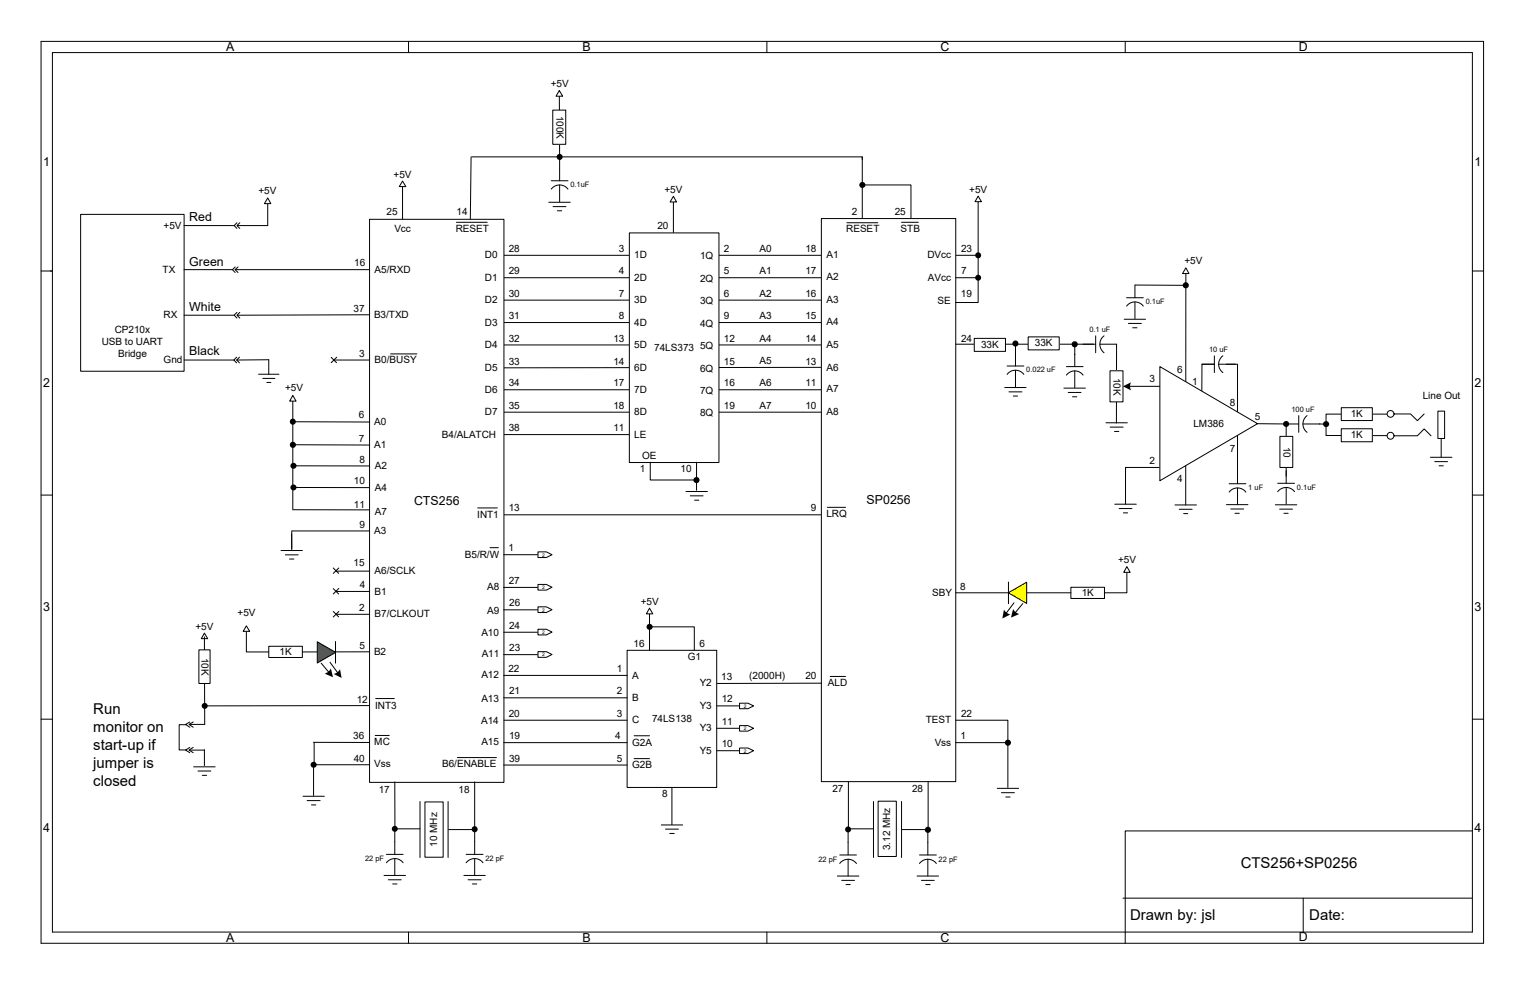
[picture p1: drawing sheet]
<svg xmlns="http://www.w3.org/2000/svg" width="432mm" height="279mm" viewBox="0 0 432 279" stroke-linecap="round" stroke-linejoin="round" font-family="sans-serif">
<g fill="none" stroke="#000" stroke-width=".28">
<path d="M11.6 11.7h409v255.6h-409zM115.8 11.7v3.2M217.4 11.7v3.2M319 11.7v3.2M417.4 14.9h-402.5v249.2h402.5v-249.2M11.6 76.8h3.3M117 72.3h115.9M117 78.7h115.9M417.4 76.8h3.2M117 85h115.9M117 91.4h115.9M117 97.7h115.9"/>
<path d="M142.8 110.4h90.1M142.9 116.8h90M232.9 104.1l-115.9 .2M347.7 103.2h3.2v30.1M132.4 123.1h46.8M11.6 140.3h3.3M117 145.9h115.9M417.4 140.3h3.2M11.6 203.8h3.3M417.4 203.8h3.2M417.4 235.5h-98.4v28.5M318.4 254.5h99"/>
<path d="M369.5 254.5v9.6M115.8 264.1v3.2M217.4 264.1v3.2M319 264.1v3.2"/>
</g>
<path d="M104.8 62.1h38.1v159.6h-38.1z" fill="#fff"/>
<path d="M114.1 52.4v9.7M104.8 62.1h38.1v159.6h-38.1zM82.8 150.5h21.9M88.9 210.4h15.8M88.9 216.7v8.7" fill="none" stroke="#000" stroke-width=".28"/>
<circle cx="88.9" cy="216.7" r=".86" fill="#000"/>
<path d="M114.1 51.3l1 1.6h-1.9z" fill="#fff"/>
<path d="M114.1 51.3l1 1.6h-1.9z" fill="none" stroke="#000" stroke-width=".28"/>
<path d="M232.9 61.9h38.1v159.6h-38.1z" fill="#fff"/>
<path d="M232.9 61.9h38.1v159.6h-38.1z" fill="none" stroke="#000" stroke-width=".28"/>
<path d="M178.4 66h25.4v65.1h-25.4z" fill="#fff"/>
<path d="M190.9 56.7v9.2M178.4 66h25.4v65.1h-25.4z" fill="none" stroke="#000" stroke-width=".28"/>
<path d="M190.9 55.6l.9 1.6h-1.8z" fill="#fff"/>
<path d="M190.9 55.6l.9 1.6h-1.8zM244.5 52.4h13.8v9.5M336.2 77v66.1M271 97.5h39M320.1 109.5h12.9M184.4 131v5h13.1M197.5 131v7.9M328.6 132.5h-9.5v10.4M232.9 193.6l-29.7 .1M271 204.1h14.7v19" fill="none" stroke="#000" stroke-width=".28"/>
<g fill="#000">
<path d="M318.4 109.5l2.3-1.2-.3 .9 .3 1.4z" fill-rule="evenodd"/>
<circle cx="244.5" cy="52.4" r=".86"/>
<circle cx="197.5" cy="136" r=".87"/>
</g>
<path d="M328.8 103.9l27.7 16.2-27.7 16.1z" fill="#fff"/>
<path d="M328.8 103.9l27.7 16.2-27.7 16.1z" fill="none" stroke="#000" stroke-width=".28"/>
<path d="M338.4 118.4h8.6v3.4h-8.6z" fill="#fff"/>
<path d="M336.2 75.9l.9 1.6h-1.8z" fill="#fff"/>
<path d="M336.2 75.9l.9 1.6h-1.8zM344.3 103.2h-3.5l-.1 7.5" fill="none" stroke="#000" stroke-width=".28"/>
<path d="M291.5 95.5h8.8v3.6h-8.8z" fill="#fff"/>
<path d="M291.5 95.5h8.8v3.6h-8.8z" fill="none" stroke="#000" stroke-width=".28"/>
<path d="M276.2 95.9h8.9v3.7h-8.9z" fill="#fff"/>
<path d="M276.2 95.9h8.9v3.7h-8.9zM316.6 97.5l-.1 22.4" fill="none" stroke="#000" stroke-width=".28"/>
<path d="M314.7 105.1h3.7v8.8h-3.7z" fill-rule="evenodd" fill="#fff"/>
<path d="M277.3 56.8v28.9h-6.3M271 78.7h6.3M271.1 72.3h6.2M321.8 80.8l14.4 .1M314.7 105.1h3.7v8.8h-3.7z" fill="none" stroke="#000" stroke-width=".28"/>
<g fill="#000">
<circle cx="277.3" cy="78.7" r=".85"/>
<circle cx="277.3" cy="72.3" r=".85"/>
<circle cx="336.2" cy="80.8" r=".87"/>
</g>
<path d="M277.3 55.6l1 1.5h-1.9z" fill="#fff"/>
<g fill="none" stroke="#000" stroke-width=".28">
<path d="M133.8 44.4h110.7v17.5M244.5 44.4v.9M277.3 55.6l1 1.5h-1.9zM66.7 76.4h37.9M104.6 89.2l-37.1 .1M271 210.4h14.7M111.9 221.6l.1 13.3h7.1M119.1 227.1v15.9M127 227.1v15.9M134.6 221.6v13.5h-7.4M240.5 221.6v13.3h7.1M247.6 227.1v15.9"/>
<path d="M255.6 227.1v15.9M263.1 221.6v13.5h-7.3"/>
</g>
<circle cx="285.8" cy="210.5" r=".87" fill="#000"/>
<path d="M177.8 184.3h25.4v38.8h-25.4z" fill="#fff"/>
<path d="M184.1 173.4v10.9M142.8 191.4h35M142.8 197.7h35M177.8 184.3h25.4v38.8h-25.4zM142.8 210.4h35M142.8 216.8h35M142.9 204.1h34.9M190.5 223.1v10.6" fill="none" stroke="#000" stroke-width=".28"/>
<path d="M184.1 172.3l1 1.6h-1.8z" fill="#fff"/>
<g fill="none" stroke="#000" stroke-width=".28">
<path d="M133.6 44.4l-.3 17.7M129.4 63h8.7M240.1 63.1h8.8M255.6 63h4.7M83 119.5l21.7 .1M83 113.5v31M94.6 102h10.1M110.7 100.3h7.5M135.4 143.9h5.6M138.9 155.2h2.4M142.8 157.2h9.6M234.6 143.8h5.1"/>
<path d="M142.8 179.2h9.6M142.8 172.8h9.6M142.8 166.5h9.6M184.1 172.3l1 1.6h-1.8zM184.1 177.6h12.7v6.7M142.8 185.5h9.6M235.4 191.7h4.3M106.4 208.4h4M129.7 214.7h11.1M179.8 208.5h4.3M179.8 215h4.3"/>
</g>
<g fill="#000">
<circle cx="83" cy="119.5" r=".86"/>
<circle cx="184.2" cy="177.6" r=".86"/>
</g>
<path d="M83 112.1l.9 1.6h-1.8z" fill="#fff"/>
<path d="M83 112.1l.9 1.6h-1.8z" fill="none" stroke="#000" stroke-width=".28"/>
<path d="M120.5 227.2h5.1v15.7h-5.1z" fill-rule="evenodd" fill="#fff"/>
<path d="M120.5 227.2h5.1v15.7h-5.1z" fill="none" stroke="#000" stroke-width=".28"/>
<path d="M249 227h5.1v15.7h-5.1z" fill-rule="evenodd" fill="#fff"/>
<path d="M82.7 151.3v4.5M82.7 150.5v4.9M88.9 216.7h15.8M89.1 210.4v6.3M249 227h5.1v15.7h-5.1z" fill="none" stroke="#000" stroke-width=".28"/>
<path d="M22.9 60.7h29.3v44.5h-29.3z" fill="#fff"/>
<g fill="none" stroke="#000" stroke-width=".28">
<path d="M22.9 60.7h29.3v44.5h-29.3zM52.2 76.4h13.7M52.2 63.9h14.3M66.7 75.6l-.8 .8 .8 .8M67.2 63.1l-.8 .8 .8 .8M67.5 75.6l-.8 .8 .8 .8M68 63.1l-.8 .8 .8 .8M52.2 89.3h14.2M67.2 88.5l-.8 .8 .8 .8M68 88.5l-.8 .8 .8 .8M52.2 102h14.2M67.1 101.2l-.8 .8 .8 .8"/>
<path d="M67.1 102l9.1-.1v4.1M67.9 101.2l-.8 .8 .8 .8M73.3 106h5.8M74.5 107.2h3.4M75.6 108.4h1.2M83 126l21.6 .1"/>
</g>
<circle cx="83" cy="126" r=".87" fill="#000"/>
<path d="M303.6 166.4h9.5v3.2h-9.5z" fill="#fff"/>
<path d="M271 168h32.6M303.6 166.4h9.5v3.2h-9.5zM319.5 161.6v6.4h-6.4" fill="none" stroke="#000" stroke-width=".28"/>
<path d="M319.5 160.6l.9 1.6h-1.8z" fill="#fff"/>
<path d="M67.4 63.9h8.5M319.5 160.6l.9 1.6h-1.8z" fill="none" stroke="#000" stroke-width=".28"/>
<path d="M152.5 156.4h2.4l1.6 .8-1.6 .8h-2.4z" fill-rule="evenodd" fill="#fff"/>
<path d="M152.5 156.4h2.4l1.6 .8-1.6 .8h-2.4zM203.2 200h6.3M203.2 206.4h6.3M203.2 212.7h6.3" fill="none" stroke="#000" stroke-width=".28"/>
<path d="M152.5 165.6h2.4l1.6 .8-1.6 .8h-2.4z" fill-rule="evenodd" fill="#fff"/>
<path d="M152.5 165.6h2.4l1.6 .8-1.6 .8h-2.4z" fill="none" stroke="#000" stroke-width=".28"/>
<path d="M152.5 172h2.4l1.6 .8-1.6 .8h-2.4z" fill-rule="evenodd" fill="#fff"/>
<path d="M152.5 172h2.4l1.6 .8-1.6 .8h-2.4z" fill="none" stroke="#000" stroke-width=".28"/>
<path d="M152.5 178.3h2.4l1.6 .8-1.6 .8h-2.4z" fill-rule="evenodd" fill="#fff"/>
<path d="M152.5 178.3h2.4l1.6 .8-1.6 .8h-2.4z" fill="none" stroke="#000" stroke-width=".28"/>
<path d="M152.5 184.7h2.4l1.6 .8-1.6 .8h-2.4z" fill-rule="evenodd" fill="#fff"/>
<path d="M152.5 184.7h2.4l1.6 .8-1.6 .8h-2.4z" fill="none" stroke="#000" stroke-width=".28"/>
<path d="M209.7 199.3h2.3l1.7 .7-1.7 .8h-2.3z" fill-rule="evenodd" fill="#fff"/>
<path d="M209.7 199.3h2.3l1.7 .7-1.7 .8h-2.3z" fill="none" stroke="#000" stroke-width=".28"/>
<path d="M209.7 205.6h2.3l1.7 .8-1.7 .8h-2.3z" fill-rule="evenodd" fill="#fff"/>
<path d="M209.7 205.6h2.3l1.7 .8-1.7 .8h-2.3z" fill="none" stroke="#000" stroke-width=".28"/>
<path d="M209.7 212h2.3l1.7 .7-1.7 .8h-2.3z" fill-rule="evenodd" fill="#fff"/>
<path d="M394.3 117.3h-18.3v6.1M376 123.4h18.3M209.7 212h2.3l1.7 .7-1.7 .8h-2.3z" fill="none" stroke="#000" stroke-width=".28"/>
<path d="M380.3 115.5h8.8v3.7h-8.8z" fill="#fff"/>
<path d="M380.3 115.5h8.8v3.7h-8.8z" fill="none" stroke="#000" stroke-width=".28"/>
<path d="M380.3 121.5h8.8v3.7h-8.8z" fill="#fff"/>
<path d="M380.3 121.5h8.8v3.7h-8.8zM287.5 170.8l-2.3 3.1M290 171l-2.2 2.7" fill="none" stroke="#000" stroke-width=".28"/>
<g fill="#000">
<path d="M284.6 172.7l.6 .8 1.3 .6-2.3 1.2z" fill-rule="evenodd"/>
<path d="M287.2 172.6l.9 1 .9 .4-2.4 1z" fill-rule="evenodd"/>
</g>
<path d="M285.9 168l5.2-3v6z" fill="#ff0"/>
<path d="M362.2 139.3a3 3 0 0 1 4.8 0M362.2 136.9h4.8M364.7 120.1v16.8M364.7 138.1v4.8M285.9 168l5.2-3v6zM285.9 164.9v6.2" fill="none" stroke="#000" stroke-width=".28"/>
<circle cx="364.7" cy="120.1" r=".85" fill="#000"/>
<path d="M362.9 123.7h3.6v8.8h-3.6z" fill-rule="evenodd" fill="#fff"/>
<g fill="none" stroke="#000" stroke-width=".28">
<path d="M158.6 26.7l.1 24.5M155.6 57.3h6.1M156.3 53.6a2.97 2.97 0 0 1 4.7 0M156.3 51.2h4.7M156.8 58.5h3.6M158 59.7h1.3M158.7 52.4v4.7M287.9 97.4v6.3M304.7 97.5v6.4M307 97.5h3.6M310.6 95.2v4.7M311.8 97.5h4.8"/>
<path d="M313 95.2a3 3 0 0 0 0 4.7M318.7 90.5h6.1M319.4 86.7a2.97 2.97 0 0 1 4.7 0M319.4 84.4h4.7M319.9 91.7h3.7M321.1 92.9h1.3M321.8 80.8v3.6M321.8 85.6v4.7M284.9 109.8h6M285.5 106.1a2.97 2.97 0 0 1 4.8 0M285.5 103.7h4.8M286 111h3.7"/>
<path d="M287.3 112.2h1.2M287.9 104.9v4.7M301.6 110h6.1M302.3 106.3a2.94 2.94 0 0 1 4.8 0M302.3 103.9h4.8M302.9 111.2h3.6M304.1 112.4h1.2M304.7 105.1v4.8M313.6 119.8h6M340.7 103.2h3.6M344.3 100.8v4.8M345.5 103.2h4.8"/>
<path d="M346.7 100.8a2.94 2.94 0 0 0 0 4.8M368.2 117.8v4.7M370.6 117.8a2.97 2.97 0 0 0 0 4.7M314.7 121h3.7M316 122.3h1.2M348.5 139.4a2.97 2.97 0 0 1 4.7 0M348.5 137.1h4.7M350.9 133.5v3.6M350.9 138.3v4.7M356.3 120.1h11.9M362.9 123.7h3.6v8.8h-3.6zM369.4 120.1h4.8"/>
<path d="M374.1 120.1l1.9 .1M405.6 129.6h6M406.8 130.8h3.6M408 132h1.2M316.1 142.9h6.1M317.3 144.1h3.6M318.5 145.3h1.2M333.1 143.1h6.1M334.3 144.3h3.7M335.6 145.5h1.2M347.7 143h6.1M349 144.2h3.6"/>
<path d="M350.1 145.5h1.3M361.6 143h6.1M362.8 144.3h3.6M364 145.5h1.2"/>
</g>
<g fill="#000">
<circle cx="158.7" cy="44.5" r=".86"/>
<circle cx="287.9" cy="97.4" r=".86"/>
<circle cx="304.7" cy="97.6" r=".87"/>
<circle cx="376" cy="120.2" r=".86"/>
</g>
<path d="M156.7 31.2h3.7v9.7h-3.7z" fill-rule="evenodd" fill="#fff"/>
<path d="M156.7 31.2h3.7v9.7h-3.7z" fill="none" stroke="#000" stroke-width=".28"/>
<path d="M158.6 25.7l.9 1.6h-1.9z" fill="#fff"/>
<g fill="none" stroke="#000" stroke-width=".28">
<path d="M158.6 25.7l.9 1.6h-1.9zM194.5 139.3h6.1M79.7 156h6M80.9 157.2h3.6M82.1 158.4h1.2M195.7 140.5h3.6M196.9 141.7h1.2M85.9 225.6h6M87.1 226.9h3.7M88.3 228.1h1.2M111.9 234.9v7.2M134.6 234.9v7.2"/>
<path d="M187.5 233.8h6M188.7 234.9h3.7M189.9 236.2h1.2M240.5 235v7.3M263.1 235.2v7.1M282.7 223.4h6.1M283.9 224.6h3.7M285.2 225.8h1.2M108.9 248.1h6.1M109.6 244.5a2.97 2.97 0 0 1 4.7 0M109.6 242.1h4.7M110.1 249.3h3.6"/>
<path d="M111.3 250.5h1.3M111.9 243.3v4.8M131.5 248.1h6.1M132.2 244.5a3 3 0 0 1 4.7 0M132.2 242.1h4.7M132.7 249.3h3.7M133.9 250.5h1.3M134.6 243.3v4.8M237.4 248.2h6.1M238.1 244.7a2.94 2.94 0 0 1 4.7 0M238.1 242.3h4.7M238.6 249.5h3.7"/>
<path d="M239.9 250.7h1.1M240.5 243.5v4.7M260 248.2h6.1M260.7 244.7a2.98 2.98 0 0 1 4.8 0M260.7 242.3h4.8M261.2 249.5h3.7M262.5 250.7h1.2M263.1 243.5v4.7"/>
</g>
<g fill="#000">
<circle cx="111.9" cy="234.9" r=".85"/>
<circle cx="134.6" cy="235" r=".86"/>
<circle cx="240.5" cy="235" r=".85"/>
<circle cx="263.1" cy="235.1" r=".87"/>
</g>
<path d="M393.3 123.5a.97 .97 0 0 0 1.9 0 .97 .97 0 0 0-1.9 0zM407.7 116.5v7.7h1.9v-7.7zM393.3 117.3a.96 .96 0 0 0 1.9 0 .96 .96 0 0 0-1.9 0z" fill-rule="evenodd" fill="#fff"/>
<g fill="none" stroke="#000" stroke-width=".28">
<path d="M75.9 57.1v6.8M395.2 117.3h4.7l2 1.9 1.9-1.9M407.7 116.5h1.9v7.7h-1.9zM395.2 123.5h6.7l1.9-2 1.9 2M408.6 124.5v5"/>
<circle cx="394.2" cy="117.3" r=".96"/>
<circle cx="394.2" cy="123.5" r=".97"/>
</g>
<path d="M75.9 56.1l.9 1.6h-1.8z" fill="#fff"/>
<g fill="none" stroke="#000" stroke-width=".28">
<path d="M75.9 56.1l.9 1.6h-1.8zM93.9 101.3l1.5 1.5M95.5 101.2l-1.6 1.6M83.2 132h21.6M83.2 144.4l21.6 .1M94.5 166.8l1.5 1.5M94.5 173.3l1.5 1.5M94.5 161l1.5 1.5M95.2 174.1h9.5M95.2 161.8h9.5M96.1 166.8l-1.6 1.5M96.1 173.3l-1.6 1.5"/>
<path d="M96.1 161l-1.6 1.5"/>
</g>
<circle cx="83.2" cy="132" r=".86" fill="#000"/>
<path d="M76.2 183.1h9.5v3.2h-9.5z" fill="#fff"/>
<path d="M69.8 178.4v6.3h6.4M76.2 183.1h9.5v3.2h-9.5zM104.7 184.7h-19" fill="none" stroke="#000" stroke-width=".28"/>
<path d="M69.8 177.3l1 1.6h-1.8z" fill="#fff"/>
<path d="M69.8 177.3l1 1.6h-1.8zM91.1 187.9l2.2 2.6M93.6 187.7l2.2 3" fill="none" stroke="#000" stroke-width=".28"/>
<g fill="#000">
<path d="M92 190.9l.9-.4 .9-1.1 .6 2.5z" fill-rule="evenodd"/>
<path d="M94.6 191l.9-.4 .9-1 .5 2.5z" fill-rule="evenodd"/>
</g>
<path d="M90 181.9l5.2 3-5.2 3z" fill="#00b050"/>
<path d="M95.3 167.6h9.4M90 181.9l5.2 3-5.2 3zM95.1 181.8v6.1M104.7 199.9l-46.7 .1" fill="none" stroke="#000" stroke-width=".28"/>
<circle cx="58" cy="200" r=".85" fill="#000"/>
<path d="M58 179.4l.9 1.6h-1.8z" fill="#fff"/>
<path d="M58 179.4l.9 1.6h-1.8zM58 180.5v24.8" fill="none" stroke="#000" stroke-width=".28"/>
<path d="M56.4 184.1h3.2v9.6h-3.2z" fill-rule="evenodd" fill="#fff"/>
<g fill="none" stroke="#000" stroke-width=".28">
<path d="M83.2 138.1l21.6 .1M56.4 184.1h3.2v9.6h-3.2zM106.5 198h5.3M52.7 205.4h-1.9v7.1h1.9M53.8 211.8l-1.2 .8 1.2 .7M53.8 204.6l-1.2 .7 1.2 .8M54 205.3h4M54 212.6h4M54.8 211.8l-1.2 .8 1.2 .7M54.8 204.6l-1.2 .7 1.2 .8M54.9 217.3h6.1M56.1 218.5h3.7"/>
<path d="M57.4 219.7h1.2M58 212.4v4.6"/>
</g>
<circle cx="83.2" cy="138.1" r=".86" fill="#000"/>
<g font-size="4.2">
<text x="26.5" y="202.3">Run</text>
<text x="26.5" y="207.3">monitor on</text>
<text x="26.5" y="212.4">start-up if</text>
<text x="26.5" y="217.5">jumper is</text>
<text x="26.5" y="222.6">closed</text>
<text x="351.8" y="246">CTS256+SP0256</text>
<text x="320.4" y="260.6">Drawn by: jsl</text>
<text x="371.2" y="260.6">Date:</text>
</g>
<g font-size="3.5">
<text x="64.1" y="14.4">A</text>
<text x="165.2" y="14.4">B</text>
<text x="266.7" y="14.4">C</text>
<text x="368.3" y="14.4">D</text>
<text x="12.3" y="46.9">1</text>
<text x="418.1" y="46.9">1</text>
<text x="53.6" y="62.6">Red</text>
<text x="53.7" y="75.3">Green</text>
<text x="53.6" y="88">White</text>
<text x="53.6" y="100.7">Black</text>
<text x="12.3" y="109.6">2</text>
<text x="418.1" y="109.6">2</text>
<text x="117.4" y="143">CTS256</text>
<text x="245.7" y="142.8">SP0256</text>
<text x="12.3" y="173.1">3</text>
<text x="418.1" y="173.1">3</text>
<text x="12.3" y="235.9">4</text>
<text x="418.1" y="235.8">4</text>
<text x="64.1" y="266.8">A</text>
<text x="165.2" y="266.8">B</text>
<text x="266.7" y="266.8">C</text>
<text x="368.3" y="266.8">D</text>
</g>
<g font-size="2.8">
<text x="156.2" y="24.7">+5V</text>
<text x="157.7" y="32.8" transform="rotate(90 157.7 32.8)">100K</text>
<text x="111.6" y="50.3">+5V</text>
<text x="73.3" y="55">+5V</text>
<text x="188.4" y="54.7">+5V</text>
<text x="274.8" y="54.6">+5V</text>
<text x="46.4" y="64.8">+5V</text>
<text x="109.6" y="61">25</text>
<text x="111.8" y="65.7">Vcc</text>
<text x="129.2" y="65.7">RESET</text>
<text x="129.5" y="61">14</text>
<text x="186.4" y="64.9">20</text>
<text x="239.9" y="65.8">RESET</text>
<text x="241.6" y="61">2</text>
<text x="253.7" y="61">25</text>
<text x="255.4" y="65.8">STB</text>
<text x="144.2" y="71.4">28</text>
<text x="175.5" y="71.4">3</text>
<text x="205.2" y="71.4">2</text>
<text x="215.4" y="71.4">A0</text>
<text x="228.3" y="71.4">18</text>
<text x="272.5" y="71.4">23</text>
<text x="46.1" y="77.3">TX</text>
<text x="100.5" y="75.4">16</text>
<text x="106.2" y="77.3">A5/RXD</text>
<text x="137.5" y="73.2">D0</text>
<text x="144.2" y="77.7">29</text>
<text x="175.5" y="77.7">4</text>
<text x="179.8" y="73.2">1D</text>
<text x="198.5" y="73.5">1Q</text>
<text x="205.2" y="77.7">5</text>
<text x="215.4" y="77.7">A1</text>
<text x="228.3" y="77.7">17</text>
<text x="234.3" y="73.1">A1</text>
<text x="262.9" y="73.2">DVcc</text>
<text x="272.5" y="77.7">7</text>
<text x="335.8" y="74.9">+5V</text>
<text x="137.5" y="79.5">D1</text>
<text x="179.8" y="79.5">2D</text>
<text x="198.5" y="79.8">2Q</text>
<text x="234.3" y="79.4">A2</text>
<text x="263.1" y="79.5">AVcc</text>
<text x="100.2" y="88.4">37</text>
<text x="137.5" y="85.9">D2</text>
<text x="144.2" y="84.1">30</text>
<text x="175.5" y="84.1">7</text>
<text x="179.8" y="85.9">3D</text>
<text x="198.5" y="86.2">3Q</text>
<text x="205.2" y="84.1">6</text>
<text x="215.4" y="84">A2</text>
<text x="228.3" y="84.1">16</text>
<text x="234.3" y="85.8">A3</text>
<text x="265.8" y="86">SE</text>
<text x="272.4" y="84.2">19</text>
<text x="32.5" y="94.4">CP210x</text>
<text x="46.4" y="90.2">RX</text>
<text x="106" y="90">B3/TXD</text>
<text x="137.5" y="92.2">D3</text>
<text x="144.2" y="90.4">31</text>
<text x="175.5" y="90.4">8</text>
<text x="179.8" y="92.2">4D</text>
<text x="198.5" y="92.5">4Q</text>
<text x="205.2" y="90.4">9</text>
<text x="215.4" y="90.5">A3</text>
<text x="228.3" y="90.4">15</text>
<text x="234.3" y="92.1">A4</text>
<text x="28.8" y="97.7">USB to UART</text>
<text x="33.5" y="101.1">Bridge</text>
<text x="101.9" y="101.2">3</text>
<text x="137.5" y="98.7">D4</text>
<text x="144.2" y="96.8">32</text>
<text x="173.9" y="96.8">13</text>
<text x="179.8" y="98.7">5D</text>
<text x="185.5" y="99.4">74LS373</text>
<text x="198.5" y="98.9">5Q</text>
<text x="205.2" y="96.8">12</text>
<text x="215.4" y="96.8">A4</text>
<text x="228.3" y="96.8">14</text>
<text x="234.3" y="98.6">A5</text>
<text x="272.5" y="96.8">24</text>
<text x="278.2" y="98.6">33K</text>
<text x="293.4" y="98.2">33K</text>
<text x="46.4" y="102.9">Gnd</text>
<text x="106.2" y="103">B0/BUSY</text>
<text x="137.5" y="105.2">D5</text>
<text x="144.2" y="103.4">33</text>
<text x="173.9" y="103.4">14</text>
<text x="179.8" y="105.2">6D</text>
<text x="198.5" y="105.5">6Q</text>
<text x="205.2" y="103.4">15</text>
<text x="215.4" y="103.2">A5</text>
<text x="228.3" y="103.4">13</text>
<text x="234.3" y="105.1">A6</text>
<text x="315.7" y="107" transform="rotate(90 315.7 107)">10K</text>
<text x="333.8" y="105.6">6</text>
<text x="80.8" y="110.7">+5V</text>
<text x="137.5" y="111.3">D6</text>
<text x="144.2" y="109.5">34</text>
<text x="173.9" y="109.5">17</text>
<text x="179.8" y="111.3">7D</text>
<text x="198.5" y="111.5">7Q</text>
<text x="205.2" y="109.5">16</text>
<text x="215.4" y="109.5">A6</text>
<text x="228.3" y="109.5">11</text>
<text x="234.3" y="111.1">A7</text>
<text x="325.9" y="108.2">3</text>
<text x="338" y="109.1">1</text>
<text x="403.4" y="113.2">Line Out</text>
<text x="101.7" y="118.6">6</text>
<text x="137.5" y="117.6">D7</text>
<text x="144.2" y="115.8">35</text>
<text x="173.9" y="115.8">18</text>
<text x="179.8" y="117.6">8D</text>
<text x="198.5" y="117.9">8Q</text>
<text x="205.2" y="115.8">19</text>
<text x="215.4" y="115.9">A7</text>
<text x="228.3" y="115.8">10</text>
<text x="234.3" y="117.5">A8</text>
<text x="348.7" y="114.9">8</text>
<text x="355.8" y="119">5</text>
<text x="383" y="118.2">1K</text>
<text x="101.7" y="125.2">7</text>
<text x="106.1" y="120.4">A0</text>
<text x="125.3" y="124">B4/ALATCH</text>
<text x="144.2" y="122.2">38</text>
<text x="173.9" y="122.2">11</text>
<text x="179.8" y="124">LE</text>
<text x="338.4" y="120.9">LM386</text>
<text x="383" y="124.2">1K</text>
<text x="101.9" y="131.1">8</text>
<text x="106.1" y="127">A1</text>
<text x="182" y="130">OE</text>
<text x="325.9" y="131.5">2</text>
<text x="348.7" y="128.1">7</text>
<text x="363.9" y="126.5" transform="rotate(90 363.9 126.5)">10</text>
<text x="100.3" y="137.3">10</text>
<text x="106.3" y="133">A2</text>
<text x="181.4" y="133.7">1</text>
<text x="193" y="133.7">10</text>
<text x="333.8" y="136.7">4</text>
<text x="106.3" y="139.1">A4</text>
<text x="100.3" y="144">11</text>
<text x="101.9" y="149.6">9</text>
<text x="106.3" y="145.9">A7</text>
<text x="135.3" y="146.8">INT1</text>
<text x="144.2" y="144.9">13</text>
<text x="229.9" y="144.9">9</text>
<text x="234.3" y="146.5">LRQ</text>
<text x="106.1" y="151.4">A3</text>
<text x="100.2" y="160.5">15</text>
<text x="131.8" y="158">B5/R/W</text>
<text x="144.1" y="156.2">1</text>
<text x="317" y="159.6">+5V</text>
<text x="102" y="166.7">4</text>
<text x="106.2" y="162.6">A6/SCLK</text>
<text x="138.1" y="167">A8</text>
<text x="144.2" y="165.4">27</text>
<text x="272.2" y="167.3">8</text>
<text x="101.9" y="173">2</text>
<text x="106.2" y="168.5">B1</text>
<text x="138.1" y="173.9">A9</text>
<text x="144.4" y="171.8">26</text>
<text x="181.7" y="171.4">+5V</text>
<text x="264.3" y="168.8">SBY</text>
<text x="306.7" y="168.9">1K</text>
<text x="55.4" y="178.5">+5V</text>
<text x="67.4" y="174.6">+5V</text>
<text x="106.2" y="174.8">B7/CLKOUT</text>
<text x="144.3" y="178.1">24</text>
<text x="79.3" y="185.6">1K</text>
<text x="101.9" y="184">5</text>
<text x="106" y="185.6">B2</text>
<text x="136.5" y="180.3">A10</text>
<text x="144.4" y="184.5">23</text>
<text x="179.6" y="183.3">16</text>
<text x="198.3" y="183.3">6</text>
<text x="57.2" y="186.4" transform="rotate(90 57.2 186.4)">10K</text>
<text x="136.6" y="186.1">A11</text>
<text x="144.1" y="190.4">22</text>
<text x="174.9" y="190.4">1</text>
<text x="195" y="187">G1</text>
<text x="136.5" y="192">A12</text>
<text x="144.3" y="196.8">21</text>
<text x="174.9" y="196.8">2</text>
<text x="179.2" y="192.3">A</text>
<text x="198.4" y="194.4">Y2</text>
<text x="204.5" y="192.8">13</text>
<text x="212.4" y="192.5">(2000H)</text>
<text x="228.3" y="192.5">20</text>
<text x="234.7" y="194.4">ALD</text>
<text x="101.1" y="199.2">12</text>
<text x="106.3" y="200.8">INT3</text>
<text x="136.5" y="198.9">A13</text>
<text x="144.2" y="203.1">20</text>
<text x="174.9" y="203.1">3</text>
<text x="179.2" y="198.6">B</text>
<text x="198.4" y="200.9">Y3</text>
<text x="204.6" y="199.1">12</text>
<text x="272.5" y="203.1">22</text>
<text x="100.2" y="209.4">36</text>
<text x="136.4" y="205.2">A14</text>
<text x="144.3" y="209.5">19</text>
<text x="174.5" y="209.5">4</text>
<text x="179.2" y="205">C</text>
<text x="184.9" y="204.6">74LS138</text>
<text x="198.4" y="207.3">Y3</text>
<text x="204.6" y="205.4">11</text>
<text x="262.5" y="204.9">TEST</text>
<text x="272.3" y="209.5">1</text>
<text x="100.3" y="215.8">40</text>
<text x="106.1" y="211.1">MC</text>
<text x="136.5" y="211.1">A15</text>
<text x="144.3" y="215.8">39</text>
<text x="174.9" y="215.8">5</text>
<text x="179.2" y="211.5">G2A</text>
<text x="198.4" y="213.6">Y5</text>
<text x="204.6" y="211.8">10</text>
<text x="265" y="211.3">Vss</text>
<text x="106.1" y="217.4">Vss</text>
<text x="125.3" y="217.4">B6/ENABLE</text>
<text x="179.2" y="217.7">G2B</text>
<text x="107.4" y="224.6">17</text>
<text x="130" y="224.6">18</text>
<text x="187.7" y="225.9">8</text>
<text x="236" y="224.5">27</text>
<text x="258.6" y="224.4">28</text>
<text x="123.9" y="239.9" transform="rotate(-90 123.9 239.9)">10 MHz</text>
<text x="252.4" y="240.9" transform="rotate(-90 252.4 240.9)">3.12 MHz</text>
</g>
<g font-size="2.1">
<text x="161.7" y="53">0.1uF</text>
<text x="324.8" y="86.2">0.1uF</text>
<text x="308.9" y="94.2">0.1 uF</text>
<text x="342.8" y="99.9">10 uF</text>
<text x="291" y="105.5">0.022 uF</text>
<text x="366.1" y="116.8">100 uF</text>
<text x="353.9" y="138.9">1 uF</text>
<text x="367.7" y="138.8">0.1uF</text>
<text x="103.5" y="244">22 pF</text>
<text x="137.6" y="244">22 pF</text>
<text x="232" y="244.1">22 pF</text>
<text x="266.1" y="244.1">22 pF</text>
</g>
<g font-size="1.4">
<text x="153.8" y="157.7">2</text>
<text x="153.8" y="167">2</text>
<text x="153.8" y="173.3">2</text>
<text x="153.8" y="179.7">2</text>
<text x="153.8" y="186">2</text>
<text x="210.9" y="200.6">2</text>
<text x="210.9" y="206.9">2</text>
<text x="210.9" y="213.3">2</text>
</g>
</svg>
